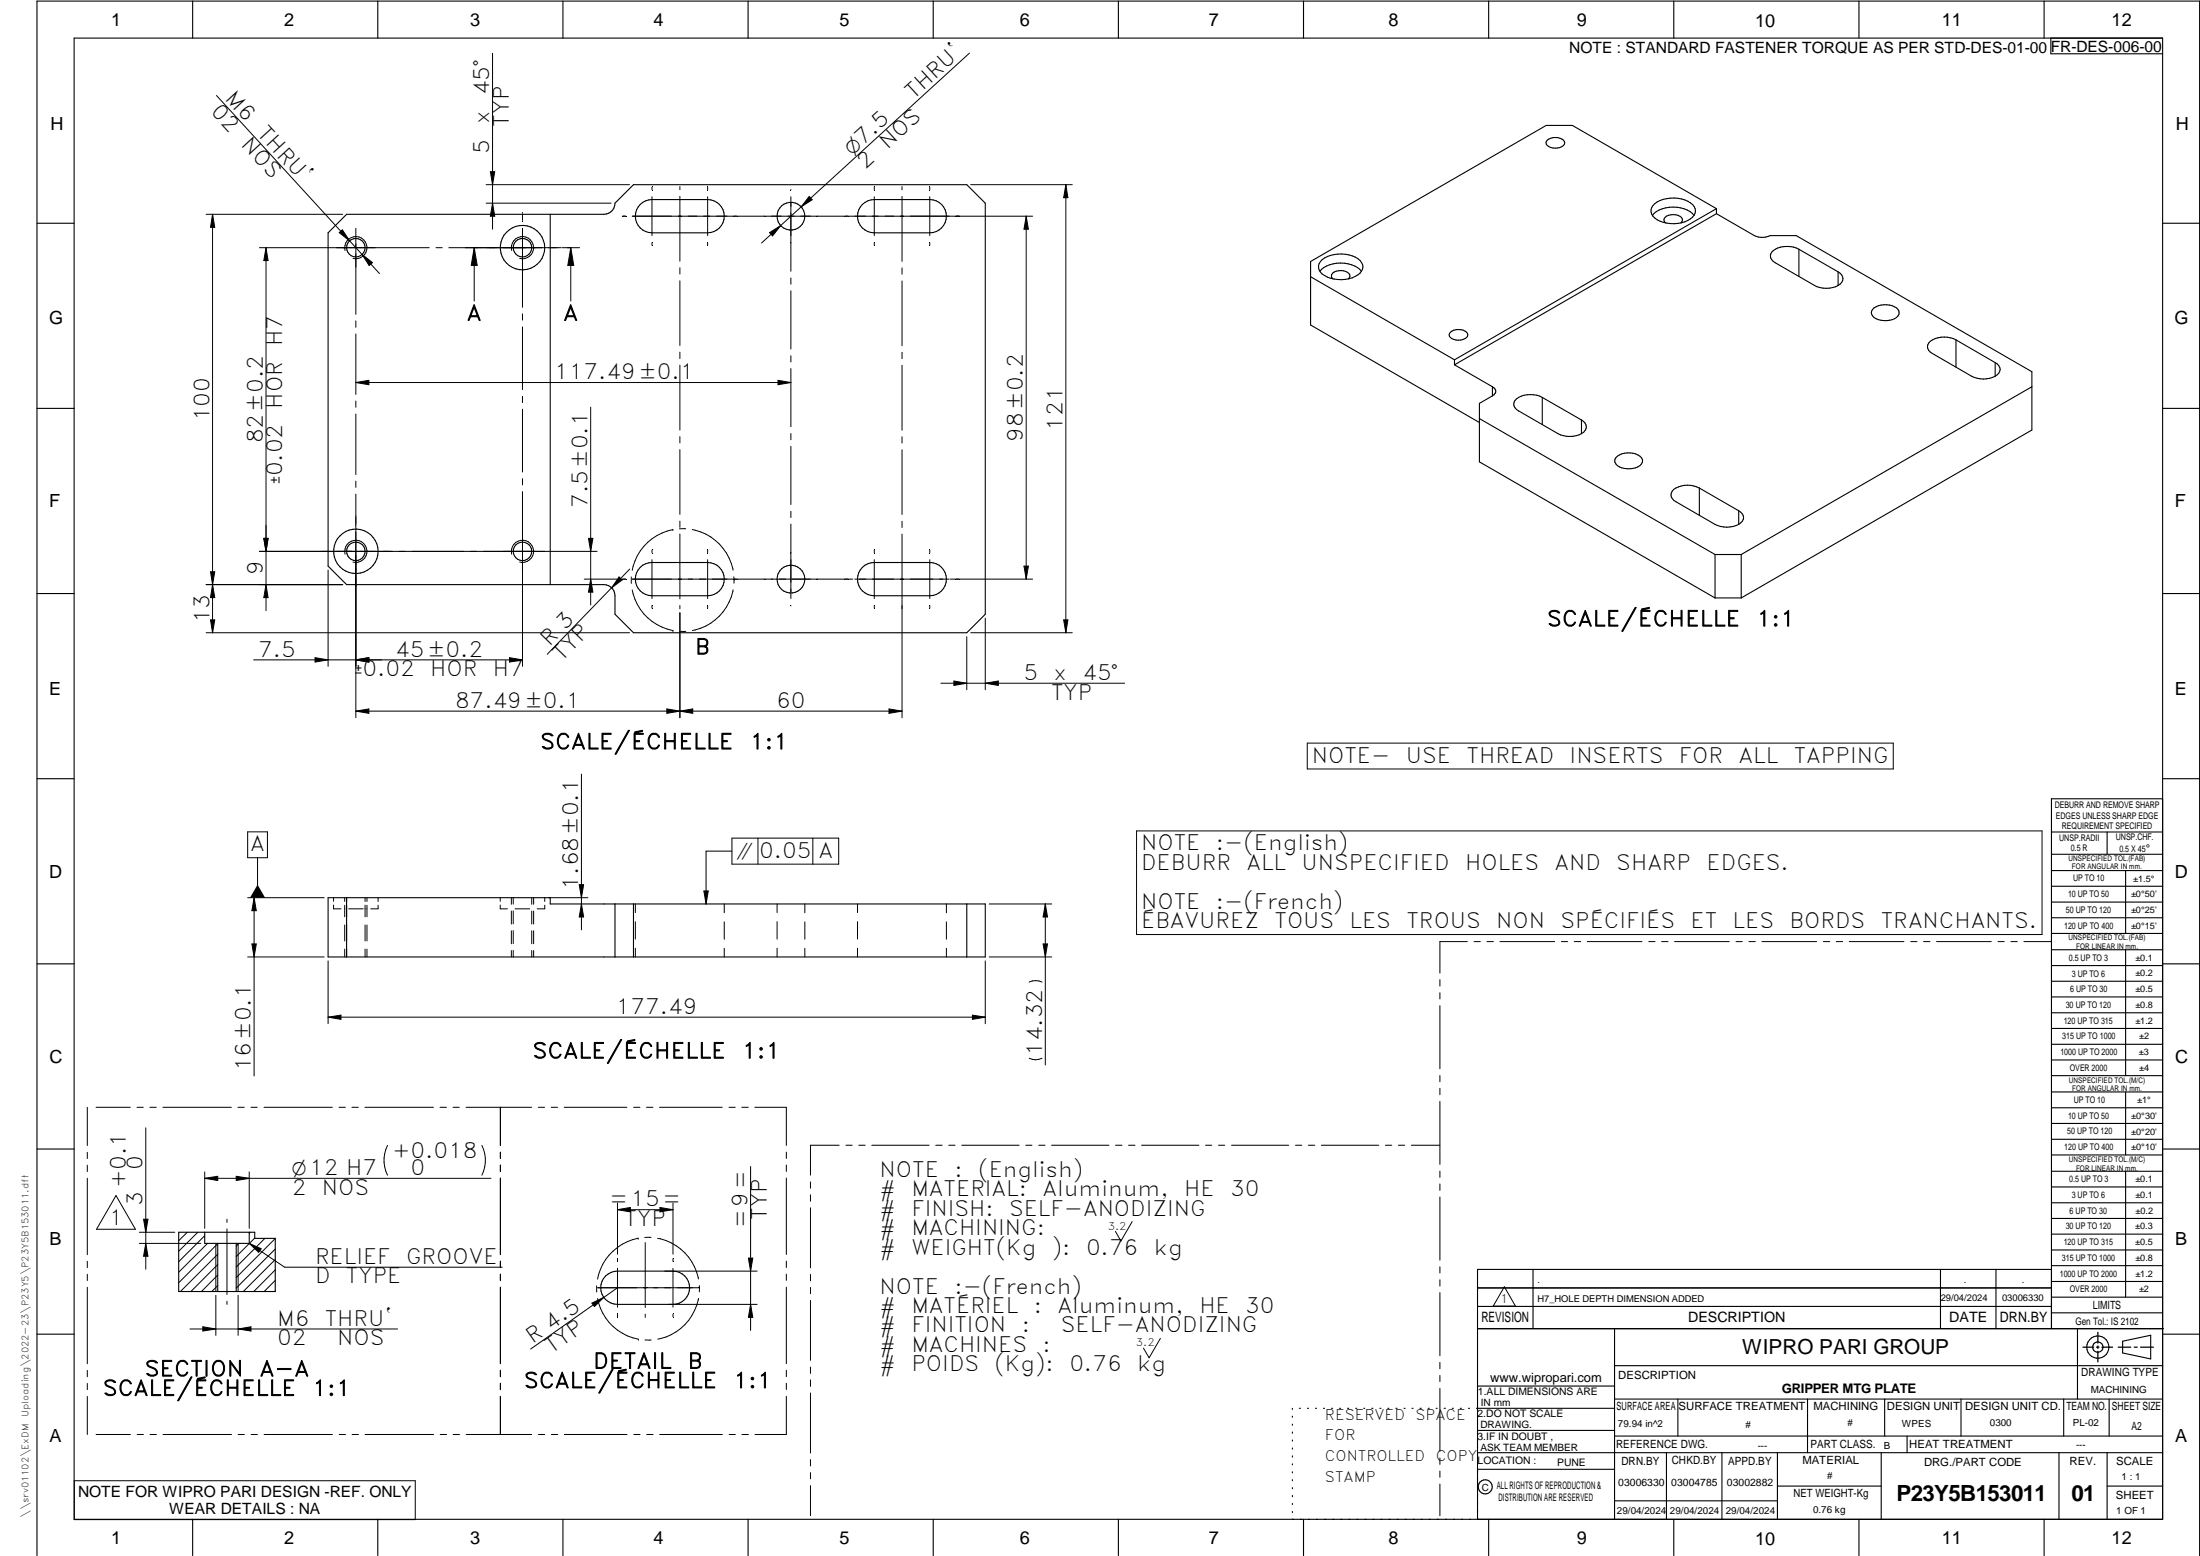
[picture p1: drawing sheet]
<svg xmlns="http://www.w3.org/2000/svg" width="594mm" height="420mm" viewBox="0 0 594 420" stroke-linecap="round" stroke-linejoin="round" font-family="sans-serif">
<g fill="none" stroke="#000" stroke-width=".3">
<path d="M20 10.3h564v400h-564zM52 .3v10M102 .3v10M152 .3v10M202 .3v10M252 .3v10M302 .3v10M352 .3v10M402 .3v10M452 .3v10M502 .3v10M552 .3v10"/>
<path d="M553.8 10.3v4.2h30.2M417.8 37.8a3.5 3.5 0 0 1 4.6 .4 1.57 1.57 0 0 1-1.7 1.8 2.63 2.63 0 0 1-3.2-1.4zM93.6 57.9h69.5a2.98 2.98 0 0 0 3-3l5-5h90l5 5v111l-5 5h-90l-5-5v-5a2.98 2.98 0 0 0-3-3h-69.5l-5-5v-90zM148.6 57.9v100M172.9 55.2a4.6 4.6 0 0 1 3.2-1.3h15a4.5 4.5 0 0 1 4.5 4.5 4.5 4.5 0 0 1-4.5 4.5h-15a4.5 4.5 0 0 1-4.2-2.8 4.5 4.5 0 0 1 1-4.9zM232.9 55.2a4.6 4.6 0 0 1 3.2-1.3h15a4.5 4.5 0 0 1 4.5 4.5 4.5 4.5 0 0 1-4.5 4.5h-15a4.5 4.5 0 0 1-4.2-2.8 4.5 4.5 0 0 1 1-4.9zM446.4 55.5a8.6 8.6 0 0 1 9.4-1.1 2.69 2.69 0 0 1 1.7 3.7 8.1 8.1 0 0 1-9.2 1.6 2.98 2.98 0 0 1-2.3-3.7zM457.4 58.2a8.3 8.3 0 0 0-9.4-1.5l-1.3 .9-.5 .6M463.5 56.3l-38.9-22.4h-7.1l-63.6 36.7v17.2l45.6 26.3M463.5 56.3l-70.7 40.9M463.5 57.7l-70.7 40.8M463.5 57.7l10.2 5.9 1.1 .4 1.4 .1 1.8-.5h7l63.7 36.8v15.7l-78.5 45.4"/>
<path d="M463.5 56.3v1.4M10 60.3h10M353.9 74.7l38.9 22.5M357 70.1a8.8 8.8 0 0 1 10.3 .3 2.34 2.34 0 0 1-.6 3.8 8.6 8.6 0 0 1-10.1-.7 2.34 2.34 0 0 1 .4-3.4zM360 75.3a1.2 1.2 0 0 1-.3-1.3 1.2 1.2 0 0 1 1.1-.8l.6-.1a2.52 2.52 0 0 1 3.1 1.5l-.4 .7M367.6 73.3a7.6 7.6 0 0 0-7.6-2.1 6.1 6.1 0 0 0-3.6 2.1M449.7 60.2a1.2 1.2 0 0 1-.2-1.4 1.2 1.2 0 0 1 1.1-.7l.6-.1a2.89 2.89 0 0 1 3.1 1.1l-.1 .8-.3 .3M485.8 67.3a6.5 6.5 0 0 0-7.4 .8 1.89 1.89 0 0 0 1 2.9l10.6 6.1a7 7 0 0 0 6.4 0M485.8 67.3l10.6 6.1M485.8 67.3v7.3M496.4 73.4a1.95 1.95 0 0 1 1.3 1.8 1.95 1.95 0 0 1-1.3 1.9M496.4 73.4v3.7"/>
<path d="M584 60.3h10M391.7 89.7a3.5 3.5 0 0 1 4.6 .3 1.23 1.23 0 0 1-1.2 1.7 3.3 3.3 0 0 1-3.7-.9v-.8zM392.8 97.2v1.3M392.8 98.5l10.2 5.9M506 83.1a5.5 5.5 0 0 1 6.5 .5 1.61 1.61 0 0 1-.9 2.5 5.5 5.5 0 0 1-5.9-.8 1.42 1.42 0 0 1 .3-2.2zM528.2 91.8a6.4 6.4 0 0 0-7.4 .8 1.89 1.89 0 0 0 1 2.9l10.6 6.1a7 7 0 0 0 6.4 0M528.2 91.8l10.6 6.1M528.2 91.8v7.3M538.8 97.9a1.93 1.93 0 0 1 1.3 1.9 1.93 1.93 0 0 1-1.3 1.8M538.8 97.9v3.7M10 110.3h10M399.5 113l63.6 36.7"/>
<path d="M403 104.4a1.28 1.28 0 0 1 .9 1.3 1.28 1.28 0 0 1-.9 1.2M403 104.4v2.5M403 106.9l-3.5 2v15.8l63.6 36.8M416.5 107.3l10.6 6.1M416.5 107.3v7.3M416.5 107.3a6.5 6.5 0 0 0-7.4 .8 1.89 1.89 0 0 0 1 2.9l10.6 6.1a7 7 0 0 0 6.4 0M427.1 113.4v3.7M427.1 113.4a1.95 1.95 0 0 1 1.3 1.9 1.95 1.95 0 0 1-1.3 1.8M548.7 104.4l-78.5 45.3M584 110.3h10M436.7 123.2a5.4 5.4 0 0 1 6.5 .4 1.61 1.61 0 0 1-.9 2.5 5.5 5.5 0 0 1-5.9-.8 1.38 1.38 0 0 1 .3-2.1zM458.9 131.8a6.3 6.3 0 0 0-7.3 .8 1.89 1.89 0 0 0 .9 2.9l10.6 6.1a7.1 7.1 0 0 0 6.4 0"/>
<path d="M458.9 131.8l10.6 6.1M458.9 131.8v7.3M469.5 137.9a1.95 1.95 0 0 1 1.3 1.9 1.95 1.95 0 0 1-1.3 1.8M469.5 137.9v3.7M172.9 153.2a4.6 4.6 0 0 1 3.2-1.3h15a4.5 4.5 0 0 1 4.5 4.5 4.5 4.5 0 0 1-4.5 4.5h-15a4.5 4.5 0 0 1-4.2-2.8 4.5 4.5 0 0 1 1-4.9zM232.9 153.2a4.6 4.6 0 0 1 3.2-1.3h15a4.5 4.5 0 0 1 4.5 4.5 4.5 4.5 0 0 1-4.5 4.5h-15a4.5 4.5 0 0 1-4.2-2.8 4.5 4.5 0 0 1 1-4.9zM463.1 149.7v11.8M463.1 149.7h7.1M470.2 149.7v11.8M10 160.3h10M463.1 161.5h7.1M584 160.3h10"/>
<path d="M10 210.3h10M584 215.7h-30v143.1M584 210.3h10M554 224.7h30M554 230.7h30M554 235.1h30M554 239.3h30M569 224.7v6M574 235.1v17M88.6 242.4h60v1.7h117.5v14.3h-177.5zM93.6 242.4v16M166.1 244.1v14.3"/>
<path d="M171.1 244.1v14.3M261.1 244.1v14.3M554 243.6h30M554 247.8h30M554 252.1h30M554 256.5h30M574 256.5v33.9M10 260.3h10M554 260.7h30M554 265h30M554 269.2h30M554 273.5h30"/>
<path d="M554 277.7h30M584 260.3h10M554 282h30M554 286.2h30M554 290.4h30M554 294.9h30M554 299.1h30M574 294.9v17M10 310.3h10M554 303.4h30M554 307.6h30M554 311.9h30"/>
<path d="M554 316.3h30M574 316.3v34M584 310.3h10M48.3 332.7h20.5v1.7h5.5v14.3h-26zM58.8 335.7v13M63.8 335.7v13M67.3 332.7v3h-12v-3M554 320.5h30M554 324.8h30M554 329h30M554 333.2h30M554 337.5h30"/>
<path d="M163.5 344.6a4.6 4.6 0 0 1 3.2-1.4h15a4.5 4.5 0 0 1 4.5 4.5 4.5 4.5 0 0 1-4.5 4.5h-15a4.5 4.5 0 0 1-4.1-2.7 4.5 4.5 0 0 1 .9-4.9zM399 358.8h185.2M399 352.8h155M399 347.8h155M414 342.8v16M436 358.8v51.5M524 342.8v16M539 342.8v16M554 341.8h30M554 346h30M554 350.3h30M554 354.5h30"/>
<path d="M554 342.8h-155v67.5M561 358.8v19M10 360.3h10M399 374.3h37M436 377.8h148M453.1 377.8v10M488.1 377.8v14.5M508.9 377.8v10M529.5 377.8v10M557.3 377.8v10M569.5 377.8v10M573.2 362.2l7.6-1.6v6.3l-7.6-1.6z"/>
<path d="M584 368.8h-148M584 360.3h10M349 380.3v.3M349 382.4v.3M349 384.6v.3M349 386.7v.3M349 388.8v.3M349 391v.3M349 393.1v.3M349 395.3v.3M349 397.4v.3M349 399.5v.3"/>
<path d="M350.9 380.3h.2M353.1 380.3h.2M355.2 380.3h.3M357.4 380.3h.3M359.6 380.3h.3M361.7 380.3h.3M363.9 380.3h.3M366.1 380.3h.3M368.3 380.3h.2M370.4 380.3h.3M372.6 380.3h.3M374.8 380.3h.3"/>
<path d="M376.9 380.3h.4M379.1 380.3h.3M381.3 380.3h.3M383.4 380.3h.4M385.6 380.3h.3M387.8 380.3h.3M390 380.3h.3M392.2 380.3h.3M394.3 380.3h.3M396.5 380.3h.3M398.7 380.3h37.3M399 396.7h37"/>
<path d="M399 392.3h185M399 386.2h37M436 387.8h148M450 392.3v18M465 392.3v18M480 392.3v18M508 392.3v18M515 387.8v4.5M556 392.3v18M569 392.3v18M52 410.3v9.7M102 410.3v9.7"/>
<path d="M152 410.3v9.7M202 410.3v9.7M252 410.3v9.7M302 410.3v9.7M349 401.7v.3M349 403.8v.4M349 406v.3M349 408.1v.3M352 410.3v9.7M402 410.3v9.7M436 405.3h44M452 410.3v9.7"/>
<path d="M480 401.3h28M502 410.3v9.7M552 410.3v9.7M569 401.3h15M10 420v-419.7h584v419.7"/>
<circle cx="213.6" cy="58.4" r="3.8"/>
<circle cx="96.1" cy="66.9" r="2.5"/>
<circle cx="141.1" cy="66.9" r="2.5"/>
<circle cx="141.1" cy="66.9" r="6"/>
<circle cx="96.1" cy="148.9" r="2.5"/>
<circle cx="96.1" cy="148.9" r="6"/>
<circle cx="141.1" cy="148.9" r="2.5"/>
<circle cx="213.6" cy="156.4" r="3.8"/>
<circle cx="566.5" cy="363.7" r="1.39"/>
<circle cx="566.5" cy="363.8" r="3"/>
<circle cx="401.1" cy="401.5" r="1.9"/>
</g>
<g fill="none" stroke="#000" stroke-width=".27">
<path d="M133 14.4v47.5M261.8 14.4l-56.2 51.2M58.5 25.8l35.9 39.2M55.7 57.9h36.8M57.4 57.9v113M57.4 57.9l.6 3.5h-1.2zM131.3 49.9h38.7M131.3 54.9h33.7M132.4 46.4h1.2l-.6 3.5zM133 54.9l.6 3.5h-1.2zM141.1 57.4v.1M141.1 57.7v1.8"/>
<path d="M168.9 58.4h-.8M170.7 58.4h85.7M176.1 50.5v.7M176.1 53.1v10.5M183.6 50.4v.8M183.6 53v17.5M191.1 50.5v.7M191.1 53.1v10.5M213.6 51.1v.1M213.6 53.1v20.1M218.5 53l.8 .9-2.9 1.9zM236.1 53.1v10.5"/>
<path d="M236.1 50.5v.7M243.6 50.4v.9M243.6 53v17.6M251.1 50.5v.7M251.1 53.1v10.5M256.6 58.4h22.2M262.1 49.9h27.5M277.1 58.4v98M277.1 58.4l.6 3.5h-1.2zM287.8 49.9l.6 3.5h-1.2zM287.8 49.9v121M70.1 66.9h45.8"/>
<path d="M71.8 66.9l.6 3.5h-1.2zM71.8 66.9v98M91.6 62.8l.8-.7 2 2.9zM93.2 67.6a3 3 0 0 1 2.6-3.7 3 3 0 0 1 3.2 3.2 3 3 0 0 1-3.7 2.7M94.4 65l8.1 8.9M96.1 61.6v23.3M97.8 68.7l2.8 2.2-.9 .8zM117.7 66.9h1.7M121.2 66.9h30.3M128.1 66.9l.8 4.8h-1.7zM128.1 66.9v14.4M138.2 67.6a3 3 0 0 1 2.6-3.7 3 3 0 0 1 3.2 3.2 3 3 0 0 1-3.7 2.7"/>
<path d="M141.1 61.6v21.4M151.7 66.9h4.8M154.1 66.9l.8 4.8h-1.6zM154.1 66.9v14.4M176.1 65.5v.7M183.6 72.3v1.7M183.6 75.8v17.5M191.1 65.5v.7M207.8 62.8l3-1.9-2.2 2.8zM213.6 75.1v1.7M213.6 78.5v15.7M236.1 65.5v.7"/>
<path d="M243.6 72.3v1.7M243.6 75.9v17.4M251.1 65.5v.7M96.1 86.7v1.7M96.1 90.2v16.3M141.1 84.8v1.6M141.1 88.3v16.9M183.6 95.1v1.7M183.6 98.6v17.5M213.6 96.1v1.6M213.6 99.5v15.7M243.6 95.1v1.8"/>
<path d="M243.6 98.6v17.6M96.1 103.3l3.5-.6v1.2zM96.1 103.3h117.5M96.1 108.3v1.7M96.1 111.8v16.3M141.1 107v1.7M141.1 110.5v17M159.5 109.9v53.5M183.6 117.9v1.7M210.1 102.7l3.5 .6-3.5 .6zM213.6 117.1v1.6M243.6 117.9v1.7"/>
<path d="M96.1 129.9v1.7M96.1 133.4v60.4M141.1 129.2v1.7M141.1 132.8v47.1M183.6 121.4v17.5M213.6 120.5v15.7M213.6 138v1.7M243.6 121.5v17.4M56.8 154.4h1.2l-.6 3.5zM57.4 157.9l.6 3.5h-1.2zM70.1 148.9h91.1M71.2 145.4h1.2l-.6 3.5z"/>
<path d="M71.8 157.9l.6 3.5h-1.2zM88.6 153.9v26M92.5 157.9h-36.8M93.2 149.6a3 3 0 0 1 2.6-3.7 3 3 0 0 1 3.2 3.2 3 3 0 0 1-3.7 2.7M138.2 149.6a3 3 0 0 1 2.6-3.7 3 3 0 0 1 3.2 3.2 3 3 0 0 1-3.7 2.7M157.8 156.4h9.2M158.9 145.4h1.2l-.6 3.5zM159.5 156.4l.6 3.5h-1.2zM167.2 155.8l.8 .8-2.8 2.1zM168.1 156.4h.8M170 153.7l-22.2 23M170.5 155.8v1.7"/>
<path d="M170.7 156.4h59.6M170.7 159.3a13.7 13.7 0 0 0 11 11M176.1 151.1v10.5M176.1 148.5v.7M181.7 143a13.8 13.8 0 0 0-11 11M181.7 143h.1M183.5 142.8h1.7M183.6 140.7v1.7M183.6 144.2v17.5M186.9 143a13.7 13.7 0 0 1 11 11M191.1 148.5v.7M191.1 151.1v10.5"/>
<path d="M197.9 159.3a13.7 13.7 0 0 1-10.9 11M198.2 155.7v1.8M213.6 141.5v20.1M230.8 156.4h25.5M236.1 151.1v10.5M236.1 148.5v.7M243.6 140.8v1.7M243.6 144.2v17.6M251.1 148.5v.7M251.1 151.1v10.5M256.6 156.4h22.2M276.5 152.9h1.2l-.6 3.5z"/>
<path d="M55.7 170.9h114.3M56.8 167.4h1.2l-.6 3.5zM68.5 178.2h72.6M85.1 177.6l3.5 .6-3.5 .6zM96.1 178.2l3.5-.6v1.2zM137.6 177.6l3.5 .6-3.5 .6zM176.1 163.5v.7M181.7 170.3h.1M183.5 170.5h1.7M183.6 165.4v28.4M183.6 163.5v.9M191.1 163.5v.7"/>
<path d="M213.6 163.5v.1M236.1 163.5v.7M243.6 161.9v31.9M251.1 163.5v.7M261.1 171.9v14.4M262.1 170.9h27.5M266.1 166.9v19.4M287.2 167.4h1.2l-.6 3.5zM96.1 192l3.5-.6v1.2zM96.1 192h147.5M180.1 191.4l7 1.2v-1.2l-7 1.2zM240.1 191.4l3.5 .6-3.5 .6z"/>
<path d="M254.1 184.5h49.6M257.6 183.9l3.5 .6-3.5 .6zM266.1 184.5l3.5-.6v1.2zM157 209v42.1M353 200.7h158.3v6.9h-158.3zM66.9 224.6h5.3v7h-5.3zM69.5 231.6v10.8M156.4 238.9h1.2l-.6 3.5zM197.6 229.8h-6.9v14.3M197.6 226.3h28.9v7h-28.9zM204.7 226.3v7M219.5 226.3v7"/>
<path d="M306.9 224.4h244.5v27.9h-244.5zM66.9 258.4h20.6M66.9 242.4h20.6M68 254.9h1.2l-.6 3.5zM68.6 242.4l.6 3.5h-1.2zM68.6 242.4v48.1M88.6 259.5v16.9M90.1 244.4v1h2M90.1 242.4v1M93.1 242.4v1M93.1 244.4v3.2M93.1 249.8v4.3"/>
<path d="M93.1 256.3v2.1M93.6 242.4v1M93.6 244.4v3.1M93.6 249.7v4.3M93.6 256.2v2.2M94.1 245.4h4M98.6 242.4v1M98.6 244.4v3.2M98.6 249.8v4.3M98.6 256.3v2.1M99.1 242.4v1M99.1 244.4v3.2"/>
<path d="M99.1 249.8v4.3M99.1 256.3v2.1M102.1 244.4v1h-2M102.1 242.4v1M135.1 244.4v1h1.9M135.1 242.4v1M138.1 242.4v1.8M138.1 246v3.5M138.1 251.3v3.5M138.1 256.7v1.7M138.6 242.4v1.7M138.6 246v3.5"/>
<path d="M138.6 251.3v3.5M138.6 256.6v1.8M139.1 245.4h3.9M143.6 242.4v1.8M143.6 246v3.5M143.6 251.3v3.5M143.6 256.7v1.7M144.1 242.4v1.8M144.1 246v3.5M144.1 251.3v3.5M144.1 256.7v1.7M147.1 244.4v1h-2"/>
<path d="M147.1 242.4v1M148.1 242.4h10.6M157 244.1l.6 3.5h-1.2zM171.6 244.1v2.3M171.6 248.9v4.7M171.6 256v2.4M190.1 240.6h1.2l-.6 3.5zM195.6 244.1v2.4M195.6 248.9v4.7M195.6 256.1v2.3M209.8 244.1v2.3M209.8 248.9v4.7"/>
<path d="M209.8 256v2.4M217.3 244.1v2.4M217.3 248.9v4.7M217.3 256.1v2.3M231.6 244.1v2.3M231.6 248.9v4.7M231.6 256v2.4M255.6 244.1v2.4M255.6 248.9v4.7M255.6 256.1v2.3M266.1 259.5v16.9M267.1 258.4h16.9"/>
<path d="M267.1 244.1h16.9M281.7 254.9h1.2l-.6 3.5zM282.3 244.1l.6 3.5h-1.2zM282.3 244.1v43.5M396.2 254.3h-7.4v8.5M398.1 254.3h1.6M401.5 254.3h1.8M405 254.3h14.8M421.6 254.3h1.7M425.1 254.3h1.7M428.6 254.3h14.8M445.2 254.3h1.7"/>
<path d="M448.7 254.3h1.7M452.2 254.3h14.8M468.8 254.3h1.7M472.3 254.3h1.7M475.8 254.3h14.8M492.4 254.3h1.7M495.8 254.3h1.8M499.4 254.3h14.7M516 254.3h1.6M519.4 254.3h1.8M522.9 254.3h14.8M539.5 254.3h1.7"/>
<path d="M543 254.3h1.7M546.5 254.3h7.4M88.6 274.7l3.5-.6v1.2zM88.6 274.7h177.5M262.6 274.1l3.5 .6-3.5 .6zM281.4 265.2a4.1 4.1 0 0 0-3.5 0M388.8 264.5v1.8M388.8 268.1v1.6M388.8 271.6v17M23.6 299v10.3M25.9 299h9.3M37 299h1.7"/>
<path d="M40.5 299h1.7M44 299h18.5M64.3 299h1.6M67.8 299h1.7M71.3 299h18.4M91.6 299h1.7M95 299h1.8M98.5 299h18.5M118.8 299h1.8M122.3 299h1.7M135.1 299v10.3M143.5 299h-17.6"/>
<path d="M145.4 299h1.7M148.8 299h1.8M152.4 299h16.9M171.1 299h1.7M174.6 299h1.7M178.1 299h16.9M196.8 299h1.7M200.3 299h1.8M203.8 299h8.5v10.3M281.4 285.8a3.8 3.8 0 0 1-3.5 0M388.8 290.4v1.7M388.8 293.9v1.7"/>
<path d="M388.8 297.4v17M23.6 311.1v1.7M23.6 314.6v1.8M23.6 318.1v20.7M39.4 304.5v38.2M55.3 318.2l3.5-.6v1.2zM55.3 316.4v15.3M55.3 318.2h77.3M63.8 317.6l3.5 .6-3.5 .6zM67.3 316.4v15.3M104.6 309.3a9 9 0 0 0 0 8M130.1 309.3a9 9 0 0 1 0 8"/>
<path d="M135.1 311.1v1.7M135.1 314.6v1.8M135.1 318.1v20.7M202.7 315v44.2M212.3 311.1v1.7M212.3 314.6v1.7M212.3 318.1v20.7M218.9 319.2v1.6M226.6 309.2h-7.7v8.1M228.4 309.2h1.7M231.9 309.2h1.7M235.4 309.2h15.5"/>
<path d="M252.7 309.2h1.7M256.2 309.2h1.7M259.7 309.2h15.5M277 309.2h1.7M280.5 309.2h1.7M284 309.2h15.5M301.2 309.2h1.8M304.8 309.2h1.7M308.3 309.2h15.5M325.5 309.2h1.7M329.1 309.2h1.6M332.6 309.2h15.4"/>
<path d="M349.8 309.2h1.7M353.3 309.2h1.7M356.8 309.2h15.5M374.1 309.2h1.7M377.6 309.2h1.7M381.1 309.2h7.7M388.8 316.2v1.7M388.8 319.7v1.7M31.3 322.8l5.3 9.1h-10.5zM37.6 335.7h16.6M37.6 332.7h9.6M38.8 329.2h1.2l-.6 3.5z"/>
<path d="M39.4 335.7l.6 3.5h-1.2zM50.6 332.7l-2.3 2.3M53.4 332.7l-5.1 5.2M55.3 333.7l-7 7M56 335.7l-7.7 7.8M58.3 335.7v13M58.8 335.8l-10.5 10.6M58.8 338.7l-10.1 10M61.3 329.2v.9M61.3 331.9v17.6M64.3 335.7v13M64.6 335.7l-.8 .8"/>
<path d="M67.3 335.7l3.2 1.5-.7 1zM67.3 335.7l9.6 6.5h58.7M67.6 332.7l-.3 .3M68.8 334.3l-5 5M71.5 334.4l-7.7 7.7M74.3 334.4l-10.5 10.6M74.3 337.3l-10.5 10.5M166.7 324.9v13.8M166.7 339.9v.7M166.7 326.6l3.5-.5v1.1zM166.7 326.6h15M172.3 334.3a13.9 13.9 0 0 0-10.9 11.1"/>
<path d="M172.3 334.3h.1M174.1 334.1h1.7M174.2 335.5v17.6M177.6 334.4a13.7 13.7 0 0 1 11 11M178.2 326.1l3.5 .5-3.5 .6zM181.7 324.9v13.8M181.7 339.9v.7M202.1 339.7h1.2l-.6 3.5zM218.9 322.6v1.8M218.9 326.1v16.2M305.7 329.9l-3 5.2-1.5-2.6M388.8 323.2v17.1"/>
<path d="M23.6 340.6v1.7M23.6 344.1v1.7M23.6 347.6v20.7M51.3 358.9h56.1M54.8 358.3l3.5 .6-3.5 .5zM58.3 349.8v10.8M58.8 347.1l-1.6 1.6M58.8 344.3l-4.4 4.4M58.8 341.5l-7.2 7.2M61.3 351.4v.8M64.3 349.8v10.8M64.3 358.9l3.5-.6v1.1z"/>
<path d="M74.3 348.6l-.1 .1M74.3 345.7l-3 3M74.3 342.9l-5.8 5.8M74.3 340.1l-8.6 8.6M135.1 340.5v1.8M135.1 344v1.8M135.1 347.6v20.7M159.8 351.9l3.3-1.6-2.6 2.5zM161.1 347.2l.1 1.7M161.4 347.7h27.5M161.4 350.6a13.7 13.7 0 0 0 10.9 11M166.7 342.5v10.5"/>
<path d="M166.7 354.9v.7M166.7 347.7l-23.4 16.6M174.2 354.8v.9M179.5 343.2h25M180.5 352.2h24M181.7 342.5v10.5M181.7 354.9v.7M188.6 350.6a13.8 13.8 0 0 1-11 11M188.8 347.1v1.7M202.7 352.2l.6 3.5h-1.2zM212.3 340.5v1.8M212.3 344v1.7"/>
<path d="M212.3 347.6v20.6M218.9 344.1v1.8M218.9 347.6v1.7M218.9 351.2v16.1M388.8 342.1v1.6M388.8 345.6v1.7M388.8 349v17.1M406.2 347.5l3 5.2h-6zM23.6 370v1.8M23.6 373.5v1.7M23.6 377.1v10.2M135.1 370v1.8"/>
<path d="M135.1 373.5v1.7M135.1 377v10.3M172.4 361.6h.1M174.2 361.8h1.6M212.3 377v10.3h-8.4M212.3 370v1.7M212.3 373.5v1.7M218.9 369.1v1.7M218.9 372.6v1.8M218.9 376.1v16.2M313.3 361.4l-3 5.2-1.5-2.6M388.8 367.9v1.7"/>
<path d="M388.8 371.4v1.7M388.8 374.9v17M20.1 399.8h92v10.5h-92zM25.9 387.3h9.3M37 387.3h1.7M40.5 387.3h1.7M44 387.3h18.5M64.3 387.3h1.7M67.8 387.3h1.7M71.3 387.3h18.5M91.6 387.3h1.7M95.1 387.3h1.7"/>
<path d="M98.6 387.3h18.5M118.9 387.3h1.7M122.4 387.3h1.7M125.9 387.3h17.7M145.4 387.3h1.7M148.9 387.3h1.7M152.4 387.3h16.9M171.1 387.3h1.7M174.6 387.3h1.8M178.1 387.3h17M196.9 387.3h1.7M200.4 387.3h1.7"/>
<path d="M218.9 394.1v1.8M218.9 397.6v1.7M388.8 393.7v1.7M388.8 397.2v1.7M218.9 401.2v8.1M388.8 400.7v8.6"/>
</g>
<path d="M566.5 359.7v3M562.5 363.8h2.9M566.1 363.8h.7M566.5 363.4v.7M566.5 364.9v2.8M567.6 363.8h2.9M572 363.8h3.4M576.3 363.8h.8M578 363.8h3.5" fill="none" stroke="#000" stroke-width=".34"/>
<g fill="#000">
<path d="M132.4 46.4h1.2l-.6 3.5zM133 54.9l.6 3.5h-1.2zM218.5 53l.8 .9-2.9 1.9zM287.8 49.9l.6 3.5h-1.2zM57.4 57.9l.6 3.5h-1.2zM71.8 66.9l.6 3.5h-1.2zM91.6 62.8l.8-.7 2 2.9zM97.8 68.7l2.8 2.2-.9 .8zM128.1 66.9l.8 4.8h-1.7zM154.1 66.9l.8 4.8h-1.6zM207.8 62.8l3-1.9-2.2 2.8zM277.1 58.4l.6 3.5h-1.2z"/>
<path d="M96.1 103.3l3.5-.6v1.2zM210.1 102.7l3.5 .6-3.5 .6zM56.8 154.4h1.2l-.6 3.5zM71.2 145.4h1.2l-.6 3.5zM158.9 145.4h1.2l-.6 3.5zM159.5 156.4l.6 3.5h-1.2zM167.2 155.8l.8 .8-2.8 2.1zM276.5 152.9h1.2l-.6 3.5zM56.8 167.4h1.2l-.6 3.5zM57.4 157.9l.6 3.5h-1.2zM71.8 157.9l.6 3.5h-1.2zM85.1 177.6l3.5 .6-3.5 .6z"/>
<path d="M96.1 178.2l3.5-.6v1.2zM137.6 177.6l3.5 .6-3.5 .6zM287.2 167.4h1.2l-.6 3.5zM96.1 192l3.5-.6v1.2zM180.1 191.4l3.5 .6-3.5 .6zM183.6 192l3.5-.6v1.2zM240.1 191.4l3.5 .6-3.5 .6zM257.6 183.9l3.5 .6-3.5 .6zM266.1 184.5l3.5-.6v1.2zM156.4 238.9h1.2l-.6 3.5zM69.5 238.9l2.1 3.5h-4.1zM68 254.9h1.2l-.6 3.5z"/>
<path d="M68.6 242.4l.6 3.5h-1.2zM157 244.1l.6 3.5h-1.2zM190.1 240.6h1.2l-.6 3.5zM282.3 244.1l.6 3.5h-1.2zM281.7 254.9h1.2l-.6 3.5zM88.6 274.7l3.5-.6v1.2zM262.6 274.1l3.5 .6-3.5 .6zM55.3 318.2l3.5-.6v1.2zM63.8 317.6l3.5 .6-3.5 .6zM38.8 329.2h1.2l-.6 3.5zM39.4 335.7l.6 3.5h-1.2zM67.3 335.7l3.2 1.5-.7 1z"/>
<path d="M166.7 326.6l3.5-.5v1.1zM178.2 326.1l3.5 .5-3.5 .6zM202.1 339.7h1.2l-.6 3.5zM54.8 358.3l3.5 .6-3.5 .5zM64.3 358.9l3.5-.6v1.1zM159.8 351.9l3.3-1.6-2.6 2.5zM202.7 352.2l.6 3.5h-1.2z"/>
</g>
<g font-size="6">
<text x="512.1" y="405.2">P23Y5B153011</text>
<text x="559.4" y="405.2">01</text>
</g>
<g font-size="5.7">
<text x="60.5" y="26.8" transform="rotate(48 60.5 26.8)">M6</text>
<text x="132.1" y="25.7" transform="rotate(-90 132.1 25.7)">45°</text>
<text x="246.7" y="26.9" transform="rotate(-42 246.7 26.9)">THRU`</text>
<text x="56.7" y="30.3" transform="rotate(48 56.7 30.3)">02</text>
<text x="132.1" y="33.5" transform="rotate(-90 132.1 33.5)">x</text>
<text x="137.4" y="34.2" transform="rotate(-90 137.4 34.2)">TYP</text>
<text x="64.8" y="39.2" transform="rotate(48 64.8 39.2)">NOS</text>
<text x="69.2" y="36.2" transform="rotate(48 69.2 36.2)">THRU`</text>
<text x="132.1" y="41.7" transform="rotate(-90 132.1 41.7)">5</text>
<text x="239.6" y="40.5" transform="rotate(-42 239.6 40.5)">NOS</text>
<text x="233.6" y="46" transform="rotate(-42 233.6 46)">2</text>
<text x="126" y="86.5">A</text>
<text x="152.1" y="86.5">A</text>
<text x="76.2" y="93.4" transform="rotate(-90 76.2 93.4)">H7</text>
<text x="149.7" y="102.4">117.49±0.1</text>
<text x="56.6" y="113.8" transform="rotate(-90 56.6 113.8)">100</text>
<text x="76.2" y="110.3" transform="rotate(-90 76.2 110.3)">HOR</text>
<text x="70.9" y="119.7" transform="rotate(-90 70.9 119.7)">82±0.2</text>
<text x="276.2" y="119.3" transform="rotate(-90 276.2 119.3)">98±0.2</text>
<text x="286.9" y="116.3" transform="rotate(-90 286.9 116.3)">121</text>
<text x="158.6" y="137.2" transform="rotate(-90 158.6 137.2)">7.5±0.1</text>
<text x="70.9" y="155.4" transform="rotate(-90 70.9 155.4)">9</text>
<text x="56.6" y="168.3" transform="rotate(-90 56.6 168.3)">13</text>
<text x="417.7" y="169.1">SCALE/ÉCHELLE</text>
<text x="474.3" y="169.1">1:1</text>
<text x="69.7" y="177.3">7.5</text>
<text x="106.7" y="177.3">45±0.2</text>
<text x="148.4" y="174.8" transform="rotate(-46 148.4 174.8)">R 3</text>
<text x="151.8" y="178.8" transform="rotate(-46 151.8 178.8)">TYP</text>
<text x="187.7" y="176.7">B</text>
<text x="116.2" y="182.5">HOR</text>
<text x="133.1" y="182.5">H7</text>
<text x="276.4" y="183.6">5</text>
<text x="284.5" y="183.6">x</text>
<text x="292.3" y="183.6">45°</text>
<text x="122.9" y="191.2">87.49±0.1</text>
<text x="209.6" y="191.2">60</text>
<text x="283.8" y="188.9">TYP</text>
<text x="145.9" y="202.3">SCALE/ÉCHELLE</text>
<text x="202.5" y="202.3">1:1</text>
<text x="354.2" y="205.9">NOTE-</text>
<text x="379.6" y="205.9">USE</text>
<text x="396" y="205.9">THREAD</text>
<text x="423.9" y="205.9">INSERTS</text>
<text x="453.4" y="205.9">FOR</text>
<text x="469.5" y="205.9">ALL</text>
<text x="484.4" y="205.9">TAPPING</text>
<text x="67.6" y="229.9">A</text>
<text x="205" y="231.6">0.05 A</text>
<text x="308.1" y="229.6">NOTE</text>
<text x="328.3" y="229.6">:-(English)</text>
<text x="308.1" y="234.9">DEBURR</text>
<text x="336.6" y="234.9">ALL</text>
<text x="351.5" y="234.9">UNSPECIFIED</text>
<text x="395.6" y="234.9">HOLES</text>
<text x="419.8" y="234.9">AND</text>
<text x="436.5" y="234.9">SHARP</text>
<text x="460.8" y="234.9">EDGES.</text>
<text x="156.1" y="240.2" transform="rotate(-90 156.1 240.2)">1.68±0.1</text>
<text x="308.1" y="245.4">NOTE</text>
<text x="328.3" y="245.4">:-(French)</text>
<text x="308.1" y="250.6">ÉBAVUREZ</text>
<text x="344.1" y="250.6">TOUS</text>
<text x="364.4" y="250.6">LES</text>
<text x="379.8" y="250.6">TROUS</text>
<text x="404.1" y="250.6">NON</text>
<text x="421.4" y="250.6">SPÉCIFIÉS</text>
<text x="456.5" y="250.6">ET</text>
<text x="467.9" y="250.6">LES</text>
<text x="483.2" y="250.6">BORDS</text>
<text x="507.9" y="250.6">TRANCHANTS.</text>
<text x="166.3" y="273.8">177.49</text>
<text x="143.8" y="285.7">SCALE/ÉCHELLE</text>
<text x="200.3" y="285.7">1:1</text>
<text x="281.4" y="285.1" transform="rotate(-90 281.4 285.1)">14.32</text>
<text x="67.7" y="289.3" transform="rotate(-90 67.7 289.3)">16±0.1</text>
<text x="38.5" y="315.9" transform="rotate(-90 38.5 315.9)">0</text>
<text x="105.9" y="312.8">+0.018</text>
<text x="110.8" y="317.3">0</text>
<text x="237.5" y="317.8">NOTE</text>
<text x="257.7" y="317.8">:</text>
<text x="264.1" y="317.8">(English)</text>
<text x="33.9" y="320.9" transform="rotate(-90 33.9 320.9)">+0.1</text>
<text x="78.8" y="322.6">2</text>
<text x="86.9" y="322.6">NOS</text>
<text x="237.5" y="323">#</text>
<text x="246.1" y="323">MATERIAL:</text>
<text x="281.5" y="323">Aluminum,</text>
<text x="319.8" y="323">HE</text>
<text x="332.2" y="323">30</text>
<text x="38.5" y="325.5" transform="rotate(-90 38.5 325.5)">3</text>
<text x="164.6" y="325.8">=15=</text>
<text x="207.1" y="329.4" transform="rotate(-90 207.1 329.4)">TYP</text>
<text x="237.5" y="328.3">#</text>
<text x="246.1" y="328.3">FINISH:</text>
<text x="272.5" y="328.3">SELF-ANODIZING</text>
<text x="29.4" y="330.7">1</text>
<text x="168.6" y="331">TYP</text>
<text x="201.8" y="331.5" transform="rotate(-90 201.8 331.5)">=9=</text>
<text x="237.5" y="333.5">#</text>
<text x="246.1" y="333.5">MACHINING:</text>
<text x="85.1" y="341.3">RELIEF</text>
<text x="109.7" y="341.3">GROOVE</text>
<text x="237.5" y="338.8">#</text>
<text x="246.1" y="338.8">WEIGHT(Kg</text>
<text x="284" y="338.8">):</text>
<text x="293.3" y="338.8">0.76</text>
<text x="311.6" y="338.8">kg</text>
<text x="85.1" y="346.5">D</text>
<text x="93.4" y="346.5">TYPE</text>
<text x="237.5" y="349.3">NOTE</text>
<text x="257.7" y="349.3">:-(French)</text>
<text x="74.8" y="358">M6</text>
<text x="87.7" y="358">THRU`</text>
<text x="237.5" y="354.5">#</text>
<text x="237.5" y="359.8">#</text>
<text x="246.1" y="359.8">FINITION</text>
<text x="246.1" y="354.5">MATÉRIEL</text>
<text x="275.9" y="359.8">:</text>
<text x="279.2" y="354.5">:</text>
<text x="285.6" y="354.5">Aluminum,</text>
<text x="286.5" y="359.8">SELF-ANODIZING</text>
<text x="323.9" y="354.5">HE</text>
<text x="336.3" y="354.5">30</text>
<text x="74.8" y="363.2">02</text>
<text x="91.1" y="363.2">NOS</text>
<text x="143.8" y="362.9" transform="rotate(-35 143.8 362.9)">R 4.5</text>
<text x="148.9" y="365.7" transform="rotate(-35 148.9 365.7)">TYP</text>
<text x="237.5" y="365">#</text>
<text x="246.1" y="365">MACHINES</text>
<text x="281.5" y="365">:</text>
<text x="39.1" y="371.6">SECTION</text>
<text x="70.1" y="371.6">A-A</text>
<text x="160.2" y="369.5">DETAIL</text>
<text x="185.7" y="369.5">B</text>
<text x="237.5" y="370.3">#</text>
<text x="246.1" y="370.3">POIDS</text>
<text x="268.5" y="370.3">(Kg):</text>
<text x="288.8" y="370.3">0.76</text>
<text x="307.1" y="370.3">kg</text>
<text x="27.8" y="376.9">SCALE/ÉCHELLE</text>
<text x="84.3" y="376.9">1:1</text>
<text x="141.5" y="374.8">SCALE/ÉCHELLE</text>
<text x="198" y="374.8">1:1</text>
</g>
<text font-size="5.6" x="470.5" y="365.5">WIPRO PARI GROUP</text>
<g font-size="5.4">
<text x="230.1" y="42.1" transform="rotate(-42 230.1 42.1)">O7.5</text>
<text x="76.2" y="130.7" transform="rotate(-90 76.2 130.7)">u0.02</text>
<text x="95.7" y="182.5">u0.02</text>
<text x="198.9" y="231.6">i</text>
<text x="78.8" y="317.3">O12 H7</text>
</g>
<g font-size="4.9">
<text x="30" y="6.9">1</text>
<text x="76.7" y="6.9">2</text>
<text x="127" y="6.9">3</text>
<text x="176.5" y="6.9">4</text>
<text x="226.7" y="6.9">5</text>
<text x="275.4" y="6.9">6</text>
<text x="326.4" y="6.9">7</text>
<text x="375" y="6.9">8</text>
<text x="425.8" y="6.9">9</text>
<text x="473.9" y="7.3">10</text>
<text x="524.3" y="6.9">11</text>
<text x="570.2" y="6.9">12</text>
<text x="13.6" y="35.1">H</text>
<text x="587.6" y="35.1">H</text>
<text x="13.2" y="87.5">G</text>
<text x="587.2" y="87.5">G</text>
<text x="13.2" y="137">F</text>
<text x="587.2" y="137">F</text>
<text x="13.2" y="187.6">E</text>
<text x="587.2" y="187.6">E</text>
<text x="13.2" y="237">D</text>
<text x="587.2" y="237">D</text>
<text x="13.4" y="287.1">C</text>
<text x="587.4" y="287.1">C</text>
<text x="13.4" y="336.2">B</text>
<text x="587.4" y="336.2">B</text>
<text x="13.4" y="389.3">A</text>
<text x="587.4" y="389.3">A</text>
<text x="30" y="416.9">1</text>
<text x="76.7" y="416.9">2</text>
<text x="127" y="416.9">3</text>
<text x="176.5" y="416.9">4</text>
<text x="226.7" y="416.9">5</text>
<text x="275.4" y="416.9">6</text>
<text x="326.4" y="416.9">7</text>
<text x="375" y="416.9">8</text>
<text x="425.8" y="416.9">9</text>
<text x="473.9" y="417.3">10</text>
<text x="524.3" y="416.9">11</text>
<text x="570.2" y="416.9">12</text>
</g>
<g font-size="4.2">
<text x="423.7" y="14.3">NOTE : STANDARD FASTENER TORQUE AS PER STD-DES-01-00</text>
<text x="553.8" y="14">FR-DES-006-00</text>
<text x="21.1" y="404.3">NOTE FOR WIPRO PARI DESIGN -REF. ONLY</text>
<text x="45.7" y="408.8">WEAR DETAILS : NA</text>
</g>
<g font-size="3.9">
<text x="400" y="357.1">REVISION</text>
<text x="455.9" y="357.1">DESCRIPTION</text>
<text x="526.4" y="357.1">DATE</text>
<text x="540" y="357.1">DRN.BY</text>
<text x="357.8" y="383.3">RESERVED</text>
<text x="382.3" y="383.3">SPACE</text>
<text x="357.8" y="388.9">FOR</text>
<text x="357.8" y="394.5">CONTROLLED</text>
<text x="387.8" y="394.5">COPY</text>
<text x="357.8" y="400">STAMP</text>
</g>
<text font-size="3.6" x="481.2" y="376.1">GRIPPER MTG PLATE</text>
<text font-size="3.5" x="402.4" y="373.3">www.wipropari.com</text>
<text font-size="3.3" x="405.1" y="351.9">1</text>
<g font-size="3.1">
<text x="565.1" y="353.5">LIMITS</text>
<text x="562" y="371.7">DRAWING TYPE</text>
<text x="437" y="372.3">DESCRIPTION</text>
<text x="436.5" y="380.8">SURFACE AREA</text>
<text x="453.3" y="380.8">SURFACE TREATMENT</text>
<text x="489.7" y="380.8">MACHINING</text>
<text x="509.5" y="380.8">DESIGN UNIT</text>
<text x="530.6" y="380.8">DESIGN UNIT CD.</text>
<text x="558" y="380.6">TEAM NO.</text>
<text x="570.3" y="380.7">SHEET SIZE</text>
<text x="575.6" y="386.1">A2</text>
<text x="436.4" y="391.1">REFERENCE DWG.</text>
<text x="437.8" y="395.5">DRN.BY</text>
<text x="451.4" y="395.4">CHKD.BY</text>
<text x="466.6" y="395.5">APPD.BY</text>
<text x="486.7" y="395.4">MATERIAL</text>
<text x="488.9" y="390.9">PART CLASS.</text>
<text x="515.6" y="390.9">HEAT TREATMENT</text>
<text x="519.6" y="395.9">DRG./PART CODE</text>
<text x="558.9" y="395.5">REV.</text>
<text x="571.4" y="395.6">SCALE</text>
<text x="484.3" y="404.2">NET WEIGHT-Kg</text>
<text x="571.4" y="404.7">SHEET</text>
</g>
<text font-size="3" x="579.5" y="230.1">°</text>
<g font-size="2.8">
<text x="299.1" y="332.1">3.2</text>
<text x="560.4" y="357.7">Gen Tol.: IS 2102</text>
<text x="306.7" y="363.6">3.2</text>
<text x="399.1" y="376.6">1.ALL DIMENSIONS ARE</text>
<text x="399" y="382.7">2.DO NOT SCALE</text>
<text x="399" y="388.7">3.IF IN DOUBT ,</text>
<text x="399" y="395.4">LOCATION :</text>
<text x="420.5" y="396">PUNE</text>
<text x="404.2" y="402">ALL RIGHTS OF REPRODUCTION &amp;</text>
<text x="437" y="401.2">03006330</text>
<text x="451.3" y="401.2">03004785</text>
<text x="466.3" y="401.2">03002882</text>
<text x="404.7" y="405.4">DISTRIBUTION ARE RESERVED</text>
</g>
<g font-size="2.7">
<text x="564.6" y="376.2">MACHINING</text>
<text x="399.9" y="379.7">IN mm</text>
<text x="399.7" y="385.7">DRAWING.</text>
<text x="436.9" y="385.4">79.94 in^2</text>
<text x="471.4" y="385.5">#</text>
<text x="498.9" y="385">#</text>
<text x="513.6" y="385.3">WPES</text>
<text x="537.3" y="385.1">0300</text>
<text x="559.7" y="385.1">PL-02</text>
<text x="399.7" y="391.8">ASK TEAM MEMBER</text>
<text x="474.6" y="391.2">---</text>
<text x="508.7" y="391.2">B</text>
<text x="560.6" y="391.1">---</text>
<text x="493.4" y="399.5">#</text>
<text x="572.8" y="399.7">1 : 1</text>
<text x="400.1" y="402.5">C</text>
<text x="436.6" y="408.7">29/04/2024</text>
<text x="450.9" y="408.8">29/04/2024</text>
<text x="466" y="408.9">29/04/2024</text>
<text x="489.6" y="408.5">0.76 kg</text>
<text x="571.4" y="408.7">1 OF 1</text>
</g>
<g font-size="2.5">
<text x="554.9" y="218.3">DEBURR AND REMOVE SHARP</text>
<text x="555.2" y="221">EDGES UNLESS SHARP EDGE</text>
<text x="556.1" y="227.1">UNSP.RADII</text>
<text x="556.8" y="223.8">REQUIREMENT SPECIFIED</text>
<text x="571.4" y="226.9">UNSP.CHF.</text>
<text x="559.2" y="229.9">0.5 R</text>
<text x="572.3" y="230.1">0.5 X 45</text>
<text x="559.8" y="238">UP TO 10</text>
<text x="576.1" y="238.1">±1.5°</text>
<text x="558.5" y="242.2">10 UP TO 50</text>
<text x="575.5" y="242.3">±0°50'</text>
<text x="557.4" y="250.7">120 UP TO 400</text>
<text x="557.9" y="246.5">50 UP TO 120</text>
<text x="575.5" y="250.7">±0°15'</text>
<text x="575.5" y="246.5">±0°25'</text>
<text x="558.7" y="259.4">0.5 UP TO 3</text>
<text x="559.5" y="263.7">3 UP TO 6</text>
<text x="576.6" y="263.6">±0.2</text>
<text x="576.6" y="259.4">±0.1</text>
<text x="559" y="267.9">6 UP TO 30</text>
<text x="576.6" y="267.9">±0.5</text>
<text x="557.8" y="272.2">30 UP TO 120</text>
<text x="576.6" y="272.2">±0.8</text>
<text x="556.9" y="280.7">315 UP TO 1000</text>
<text x="557.3" y="276.4">120 UP TO 315</text>
<text x="576.6" y="276.4">±1.2</text>
<text x="577.7" y="280.7">±2</text>
<text x="556.4" y="284.9">1000 UP TO 2000</text>
<text x="577.6" y="284.9">±3</text>
<text x="558.9" y="289.2">OVER 2000</text>
<text x="577.7" y="289.3">±4</text>
<text x="560" y="297.9">UP TO 10</text>
<text x="577.1" y="297.9">±1°</text>
<text x="558.5" y="302.1">10 UP TO 50</text>
<text x="575.5" y="302.1">±0°30'</text>
<text x="557.4" y="310.6">120 UP TO 400</text>
<text x="558.2" y="306.3">50 UP TO 120</text>
<text x="575.5" y="310.6">±0°10'</text>
<text x="575.5" y="306.4">±0°20'</text>
<text x="558.8" y="319.2">0.5 UP TO 3</text>
<text x="559.4" y="323.4">3 UP TO 6</text>
<text x="576.6" y="319.2">±0.1</text>
<text x="576.6" y="323.5">±0.1</text>
<text x="558.9" y="327.7">6 UP TO 30</text>
<text x="576.7" y="327.7">±0.2</text>
<text x="557.8" y="332">30 UP TO 120</text>
<text x="576.6" y="332">±0.3</text>
<text x="556.8" y="340.5">315 UP TO 1000</text>
<text x="557.3" y="336.3">120 UP TO 315</text>
<text x="576.6" y="336.3">±0.5</text>
<text x="576.6" y="340.5">±0.8</text>
<text x="415.2" y="346.4">.</text>
<text x="530.3" y="346.5">.</text>
<text x="545.9" y="346.4">.</text>
<text x="556.2" y="344.7">1000 UP TO 2000</text>
<text x="576.6" y="344.7">±1.2</text>
<text x="415.2" y="351.5">H7_HOLE DEPTH DIMENSION ADDED</text>
<text x="524.1" y="351.3">29/04/2024</text>
<text x="540.6" y="351.4">03006330</text>
<text x="558.9" y="349">OVER 2000</text>
<text x="577.6" y="349">±2</text>
</g>
<g font-size="2.4">
<text x="7.7" y="382.7" transform="rotate(-90 7.7 382.7)">Uploading\2022-23\P23Y5\P23Y5B153011.dft</text>
<text x="7.7" y="409.8" transform="rotate(-90 7.7 409.8)">\\srv01102\ExDM</text>
</g>
<g font-size="2.1">
<text x="558.5" y="232.4">UNSPECIFIED TOL.(FAB)</text>
<text x="559.5" y="234.7">FOR ANGULAR IN mm.</text>
<text x="558.6" y="253.9">UNSPECIFIED TOL.(FAB)</text>
<text x="560.7" y="256.3">FOR LINEAR IN mm.</text>
<text x="558.7" y="292.3">UNSPECIFIED TOL.(M/C)</text>
<text x="559.6" y="294.7">FOR ANGULAR IN mm.</text>
<text x="558.7" y="313.7">UNSPECIFIED TOL.(M/C)</text>
<text x="560.6" y="316.1">FOR LINEAR IN mm.</text>
</g>
</svg>
